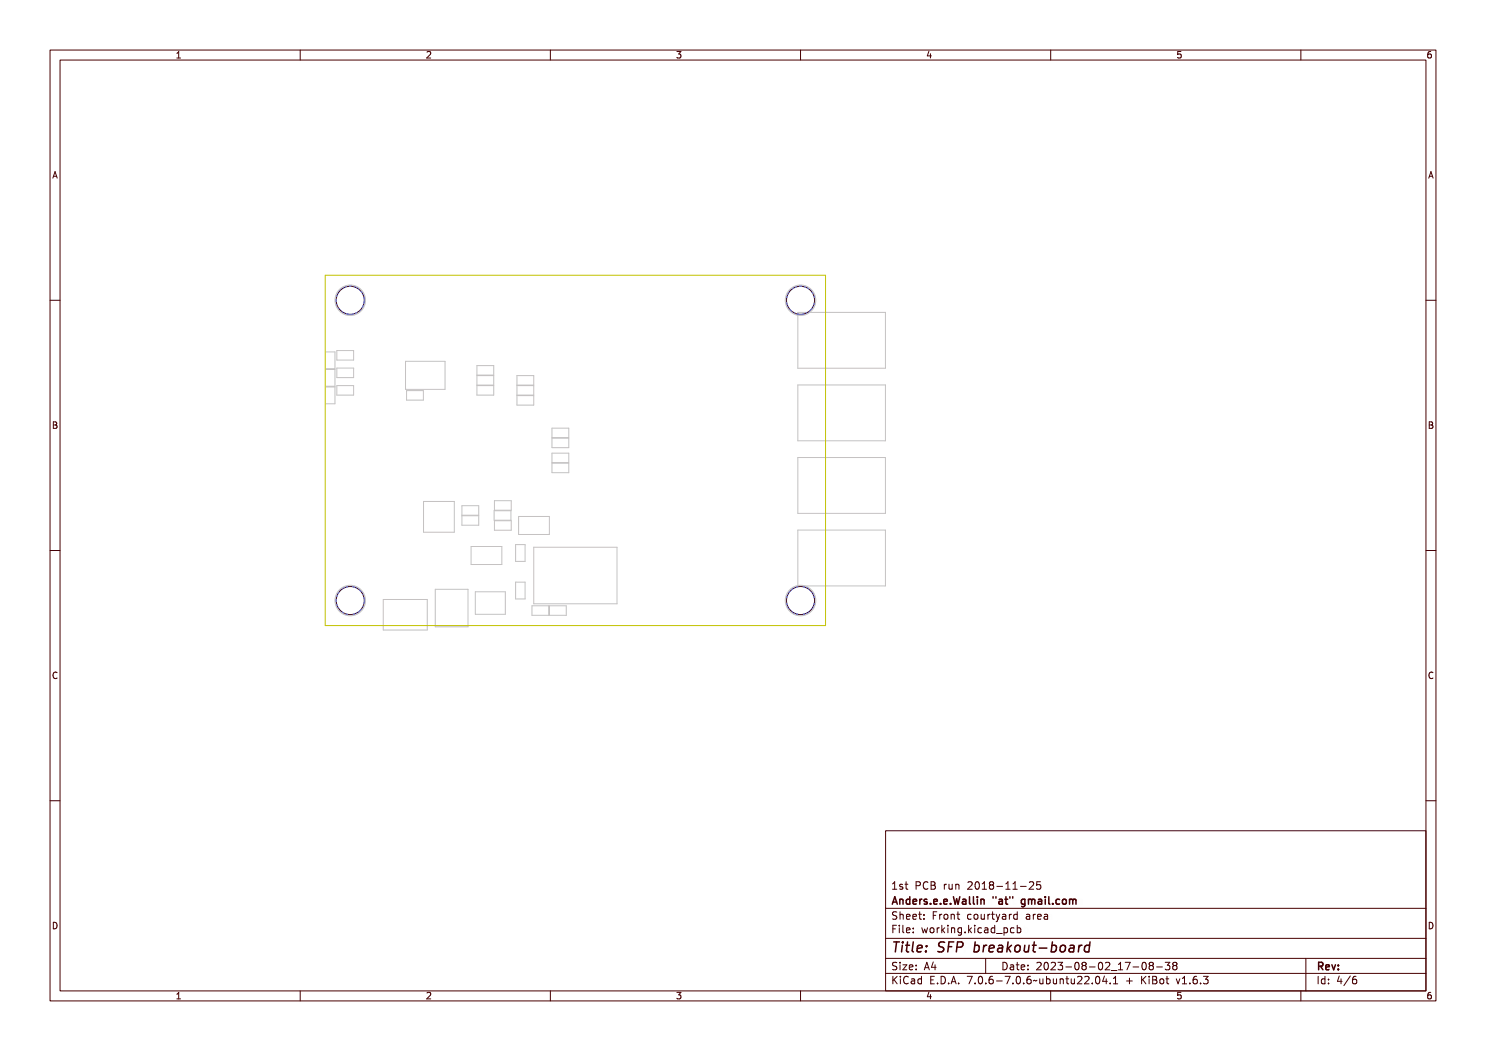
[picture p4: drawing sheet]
<svg xmlns="http://www.w3.org/2000/svg" width="297mm" height="210mm" viewBox="0 0 297 210" stroke-linecap="round" stroke-linejoin="round" font-family="sans-serif">
<g fill="none" stroke="#c2c2c2" stroke-width=".2">
<path d="M65.1 70.3h1.9v3.4h-1.9zM65.1 73.8h1.9v3.4h-1.9zM65.1 77.3h1.9v3.4h-1.9zM67.3 77.1h3.4v1.9h-3.4zM67.3 70h3.4v2h-3.4zM67.3 73.5h3.4v2h-3.4zM81 72.2h7.9v5.6h-7.9zM81.3 78h3.3v1.9h-3.3zM95.3 77.1h3.4v1.9h-3.4zM95.3 75h3.4v1.9h-3.4zM95.3 73h3.4v2h-3.4zM103.3 77.1h3.4v1.9h-3.4z"/>
<path d="M103.3 75h3.4v1.9h-3.4zM103.3 79h3.4v2h-3.4zM159.5 62.4h17.5v11.2h-17.5zM159.5 76.9h17.5v11.2h-17.5zM110.3 85.6h3.4v1.9h-3.4zM110.3 87.5h3.4v1.9h-3.4zM110.3 90.5h3.4v1.9h-3.4zM110.3 92.6h3.4v1.8h-3.4zM159.5 91.4h17.5v11.2h-17.5zM76.6 119.8h8.8v6.1h-8.8zM84.7 100.2h6.1v6.2h-6.1zM87 117.8h6.5v7.4h-6.5z"/>
<path d="M92.3 101.1h3.4v1.9h-3.4zM92.3 103h3.4v1.9h-3.4zM94.2 109.2h6.1v3.6h-6.1zM95 118.2h6v4.6h-6zM98.8 102.1h3.3v1.8h-3.3zM98.8 100h3.4v1.9h-3.4zM98.8 104.1h3.4v1.9h-3.4zM103 108.8h1.9v3.4h-1.9zM103 116.3h1.9v3.4h-1.9zM103.7 103.2h6.1v3.6h-6.1zM106.7 109.4h16.6v11.2h-16.6zM159.5 105.9h17.5v11.2h-17.5z"/>
<path d="M106.3 121h3.4v2h-3.4zM109.8 121h3.4v2h-3.4z"/>
<circle cx="70" cy="60" r="3.1"/>
<circle cx="160" cy="60" r="3"/>
<circle cx="70" cy="120" r="3.1"/>
<circle cx="160" cy="120" r="3.1"/>
</g>
<path d="M65 55h100v70h-100z" fill="none" stroke="#c2c200" stroke-width=".2"/>
<g fill="none" stroke="#000084" stroke-width=".2">
<circle cx="70" cy="60" r="2.8"/>
<circle cx="160" cy="60" r="2.8"/>
<circle cx="70" cy="120" r="2.8"/>
<circle cx="160" cy="120" r="2.8"/>
</g>
<g fill="none" stroke="#480000" stroke-width=".2">
<path d="M10 10h277v190h-277zM12 12h273v186h-273zM60 10v2M110 10v2M160 10v2M210 10v2M260 10v2M10 60h2M285 60h2M10 110h2M285 110h2M10 160h2"/>
<path d="M285 160h2M177 166h108v32h-108zM178.2 176.4l.6-.1v1.3h.3v.1h-.8v-.1h.3v-1.1h-.4zM179.5 176.7l.5-.1 .2 .1-.1 .1a.25 .25 0 0 0-.3 0 .25 .25 0 0 0-.2 .2 .38 .38 0 0 1 .6 .3 .38 .38 0 0 1-.4 .5l-.4-.1v-.2a.31 .31 0 0 0 .4 .1 .31 .31 0 0 0 .2-.3 .42 .42 0 0 1-.5-.1 .42 .42 0 0 1 0-.5zM180.8 176.3h.2v.4h.4v.1h-.4v.7l.4 .1v.1h-.4l-.2-.1v-.8h-.3v-.1h.3zM183 176.3h.4a.47 .47 0 0 1 .5 .6 .47 .47 0 0 1-.7 .3v.5h-.2zM183.2 176.5h.2a.27 .27 0 0 1 .3 .2 .27 .27 0 0 1-.3 .3h-.2zM184.3 176.5a.4 .4 0 0 1 .4-.3 .4 .4 0 0 1 .4 .3 .56 .56 0 0 0-.8 .4 .56 .56 0 0 0 .5 .7l.3-.1a.43 .43 0 0 1-.5 .3 .43 .43 0 0 1-.4-.4v-.6zM185.4 176.3h.4a.35 .35 0 0 1 .5 .2 .35 .35 0 0 1-.3 .5 .41 .41 0 0 1 .3 .5 .41 .41 0 0 1-.5 .2h-.4zM185.6 177.1h.2a.27 .27 0 0 1 .3 .2 .27 .27 0 0 1-.3 .3h-.2zM185.6 176.5h.2a.23 .23 0 0 1 .3 .2 .23 .23 0 0 1-.3 .2h-.2zM188 176.7h.2v.2v-.1a.29 .29 0 0 1 .3-.2 .29 .29 0 0 1 .3 .3 .37 .37 0 0 0-.5-.1 .37 .37 0 0 0-.1 .4v.5h-.2z"/>
<path d="M189 176.7h.2v.8l.2 .1 .3-.2v-.7h.2v1h-.2v-.1a.35 .35 0 0 1-.5 .2 .35 .35 0 0 1-.2-.5zM190.2 176.7h.2v.1a.35 .35 0 0 1 .4-.1 .35 .35 0 0 1 .3 .4v.6h-.2l-.1-.8h-.3l-.1 .8h-.2zM192.6 176.4a.53 .53 0 0 1 .8 .1 .53 .53 0 0 1-.3 .7l-.3 .4h.7v.1h-.9l.3-.5a.4 .4 0 0 0 .4-.4 .4 .4 0 0 0-.4-.4l-.3 .2zM193.9 176.5a.57 .57 0 0 1 .7 0 .57 .57 0 0 1 .1 .8 .5 .5 0 0 1-.6 .5 .5 .5 0 0 1-.3-.8zM194.1 176.5a.61 .61 0 0 1 .3 1v.1a.61 .61 0 0 1-.4-1zM195.1 176.4l.5-.1v1.3h.3v.1h-.8v-.1h.3v-1.1h-.3zM196.3 176.4a.41 .41 0 0 1 .7-.1 .41 .41 0 0 1-.2 .7 .42 .42 0 0 1 .2 .6 .42 .42 0 0 1-.7 0 .42 .42 0 0 1 .2-.6l-.3-.2zM197.6 177.1h.5v.2h-.5zM198.7 176.4l.5-.1v1.3h.3v.1h-.8v-.1h.3v-1.1h-.3zM199.9 176.4l.5-.1v1.3h.3v.1h-.8v-.1h.3v-1.1h-.3zM201.2 177.1h.5v.2h-.5zM202.2 176.4a.53 .53 0 0 1 .8 .1 .53 .53 0 0 1-.3 .7l-.3 .4h.7v.1h-.9l.3-.5a.4 .4 0 0 0 .4-.4 .4 .4 0 0 0-.4-.4l-.3 .2z"/>
<path d="M203.5 176.3h.7v.2h-.6v.3a.53 .53 0 0 1 .7 .7 .53 .53 0 0 1-.9 .2v-.2a.38 .38 0 0 0 .5 .1 .38 .38 0 0 0 .1-.5 .38 .38 0 0 0-.5-.1zM204 177.1h1.1M205.7 176.3l.6-.1 .3 .4-.9 1.1h.9M208 176.2h-.8v.7l.2-.1h.5l.1 .2v.5l-.3 .2-.5-.2M60 198v2M110 198v2M160 198v2M177 181.5h108M177 187.5h108M177 191.5h108M177 194.5h108M178.1 195.2h.2v.6l.6-.6h.3l-.6 .6 .6 .8h-.2l-.5-.7-.2 .2v.5h-.2z"/>
<path d="M178.2 185h.9v.2h-.7v.4h.6v.2h-.6v.7h-.2zM178.3 182.4l.5-.1h.2v.2a.31 .31 0 0 0-.5-.1 .31 .31 0 0 0 0 .5 .5 .5 0 0 1 .6 .6 .5 .5 0 0 1-.8 .2l-.1-.2a.34 .34 0 0 0 .4 .1 .34 .34 0 0 0 .1-.5 .47 .47 0 0 1-.5-.2 .47 .47 0 0 1 .1-.5zM178.3 192.5l.5-.1h.2v.2a.31 .31 0 0 0-.5-.1 .31 .31 0 0 0 0 .5 .5 .5 0 0 1 .6 .6 .5 .5 0 0 1-.8 .2l-.1-.2a.34 .34 0 0 0 .4 .1 .34 .34 0 0 0 .1-.5 .47 .47 0 0 1-.5-.2 .47 .47 0 0 1 .1-.5zM179.4 182.2h.2v.6a.35 .35 0 0 1 .4-.1 .35 .35 0 0 1 .2 .4v.6h-.2v-.8h-.4v.8h-.2zM179.5 185.4h.4v.9h.4v.2h-.9v-.2h.3v-.8h-.2zM179.5 192.8h.4v.9h.4v.1h-.9v-.1h.3v-.8h-.2zM179.5 195.6h.4v.9h.4v.1h-.9v-.1h.3v-.8h-.2zM179.7 184.9h.2v.3h-.2zM179.7 192.3h.2v.3h-.2zM179.7 195.1h.2v.3h-.2zM180.6 184.9h.4v1.3l.4 .1v.2l-.5-.2v-1.2h-.3zM180.6 192.8h.8l-.6 .9h.6v.1h-.8l.6-.9h-.6z"/>
<path d="M180.7 182.8l.1-.1a.49 .49 0 0 1 .5 0 .49 .49 0 0 1 .2 .5h-.8a.42 .42 0 0 0 .3 .4 .42 .42 0 0 0 .4-.1 .47 .47 0 0 1-.4 .3 .47 .47 0 0 1-.4-.3zM180.7 195.4a.4 .4 0 0 1 .4-.3 .4 .4 0 0 1 .4 .3 .56 .56 0 0 0-.8 .4 .56 .56 0 0 0 .5 .7l.3-.1a.43 .43 0 0 1-.5 .3 .43 .43 0 0 1-.4-.4v-.6zM180.8 182.9l.4-.1 .1 .3h-.6zM181.8 195.6l.3-.1a.43 .43 0 0 1 .5 .5v.6h-.1v-.1a.38 .38 0 0 1-.5 .2 .38 .38 0 0 1-.2-.5 .38 .38 0 0 1 .4-.2h.3a.35 .35 0 0 0-.3-.4 .35 .35 0 0 0-.4 .2zM181.9 182.8l.1-.1a.49 .49 0 0 1 .5 0 .49 .49 0 0 1 .2 .5h-.8a.42 .42 0 0 0 .3 .4 .42 .42 0 0 0 .5-.1 .47 .47 0 0 1-.5 .3 .47 .47 0 0 1-.4-.3zM181.9 185.5l.1-.1a.49 .49 0 0 1 .5 0 .49 .49 0 0 1 .2 .5h-.8a.42 .42 0 0 0 .3 .4 .42 .42 0 0 0 .5-.1 .47 .47 0 0 1-.5 .3 .47 .47 0 0 1-.4-.3zM181.9 192.9l.1-.1a.49 .49 0 0 1 .5 0 .49 .49 0 0 1 .2 .5h-.8a.42 .42 0 0 0 .3 .4 .42 .42 0 0 0 .5-.1 .47 .47 0 0 1-.5 .3 .47 .47 0 0 1-.4-.3zM182 196.2l.5-.1a.31 .31 0 0 1-.2 .4 .31 .31 0 0 1-.4-.1zM182 182.9l.4-.1 .1 .3h-.6zM182 185.6l.4-.1 .1 .3h-.6zM182 193l.4-.1 .1 .3h-.6zM183 195.7l.4-.2 .2 .2v-.6h.2v1.5h-.2v-.1a.42 .42 0 0 1-.5 .1 .42 .42 0 0 1-.2-.5z"/>
<path d="M183.2 195.8l.1-.1a.4 .4 0 0 1 .3 .4 .4 .4 0 0 1-.3 .4l-.2-.2zM183.2 182.3h.2v.4h.4v.1h-.4v.7l.4 .1v.1h-.4l-.1-.1-.1-.8h-.3v-.1h.3zM183.3 185.4h.2v.3h-.2zM183.3 186.2h.2v.3h-.2zM183.3 192.8h.2v.3h-.2zM183.3 193.6h.2v.2h-.2zM184.5 182.7h.2v.3h-.2zM184.5 183.5h.2v.2h-.2zM185.2 185.4h.2l.2 .8 .1-.5h.2l.2 .5 .1-.8h.2l-.2 1.1h-.2l-.2-.7-.2 .7h-.1zM185.4 195.2h.9v.2h-.7v.4h.6v.2h-.6v.5h.7v.1h-.9zM185.7 192.4h.2l.5 1.4h-.2l-.1-.3h-.5l-.1 .3h-.2zM185.8 192.6l.2 .7h-.4z"/>
<path d="M186.6 182.3h.9v.2h-.7v.4h.6v.2h-.6v.6h-.2zM186.8 185.6l.1-.1a.39 .39 0 0 1 .4 .4 .39 .39 0 0 1-.4 .4l-.1-.2zM186.9 196.4h.2v.2h-.2zM187.1 192.4h.2v.9h.2v.2h-.2v.3h-.2v-.3h-.6zM187.1 192.6v.7h-.4zM187.8 195.2a.76 .76 0 0 1 .9 .7 .76 .76 0 0 1-.9 .7zM188 195.4a.57 .57 0 0 1 .5 .5 .57 .57 0 0 1-.5 .6zM188 182.7h.2v.2v-.1a.29 .29 0 0 1 .3-.2 .29 .29 0 0 1 .3 .3 .37 .37 0 0 0-.5-.1 .37 .37 0 0 0-.1 .4v.5h-.2zM188 185.4h.2v.2v-.1a.29 .29 0 0 1 .3-.2 .29 .29 0 0 1 .3 .3 .37 .37 0 0 0-.5-.1 .37 .37 0 0 0-.1 .4v.6h-.2zM189.1 184.9h.1v.9l.5-.4h.2l-.4 .4 .5 .7h-.2l-.4-.6-.2 .1v.5h-.1zM189.2 182.9l.1-.1a.39 .39 0 0 1 .4 .4 .39 .39 0 0 1-.4 .4l-.1-.2zM189.3 196.4h.3v.2h-.3z"/>
<path d="M190.2 182.7h.2v.1a.35 .35 0 0 1 .4-.1 .35 .35 0 0 1 .3 .4v.6h-.2l-.1-.8h-.3l-.1 .8h-.2zM190.3 185.4h.4v.9h.4v.2h-.9v-.2h.4v-.8h-.3zM190.5 195.2h.3l.4 1.4h-.2l-.1-.3h-.5l-.1 .3h-.2zM190.6 184.9h.1v.3h-.1zM190.6 195.4l.2 .7h-.4zM191.4 185.4h.2v.1a.35 .35 0 0 1 .4-.1 .35 .35 0 0 1 .3 .4v.7h-.2l-.1-.9h-.3l-.1 .9h-.2zM191.7 182.3h.1v.4h.4v.1h-.4v.7l.4 .1v.1h-.4l-.1-.1v-.8h-.3v-.1h.3zM191.7 196.4h.3v.2h-.3zM192.7 185.5l.3-.2 .3 .2v-.1h.2v1a.53 .53 0 0 1-.8 .4v-.2a.36 .36 0 0 0 .4 .1 .36 .36 0 0 0 .2-.4l-.1 .1a.53 .53 0 0 1-.7-.3 .53 .53 0 0 1 .2-.6zM192.8 185.6l.1-.1a.39 .39 0 0 1 .4 .4 .39 .39 0 0 1-.4 .4l-.1-.2zM193.8 195.2h.9l-.5 1.4h-.2l.5-1.2h-.7zM194 182.8a.39 .39 0 0 1 .4-.2 .39 .39 0 0 1 .3 .3 .4 .4 0 0 0-.6 0 .4 .4 0 0 0 0 .6 .4 .4 0 0 0 .6 0 .45 .45 0 0 1-.6 .3 .45 .45 0 0 1-.3-.6z"/>
<path d="M194.1 186.2h.3v.3h-.3zM195.1 184.9h.2v.9l.4-.4h.3l-.5 .4 .5 .7h-.2l-.4-.6-.1 .1v.5h-.2zM195.2 182.9l.1-.1a.39 .39 0 0 1 .4 .4 .39 .39 0 0 1-.4 .4l-.1-.2zM195.3 196.4h.3v.2h-.3zM196.2 182.7h.2v.8l.2 .1 .3-.2v-.7h.2v1h-.2v-.1a.35 .35 0 0 1-.4 .2 .35 .35 0 0 1-.3-.5zM196.3 185.4h.5v.9h.3v.2h-.9v-.2h.4v-.8h-.3zM196.3 195.4a.57 .57 0 0 1 .7 0 .57 .57 0 0 1 .1 .8 .5 .5 0 0 1-.6 .5 .5 .5 0 0 1-.3-.8zM196.5 195.4a.61 .61 0 0 1 .4 1l-.1 .1a.61 .61 0 0 1-.4-1zM196.6 184.9h.2v.3h-.2zM197 191.5v3M197.6 185.5a.39 .39 0 0 1 .4-.2 .39 .39 0 0 1 .3 .3 .4 .4 0 0 0-.6 0 .4 .4 0 0 0 0 .6 .4 .4 0 0 0 .6 0 .45 .45 0 0 1-.6 .3 .45 .45 0 0 1-.3-.6zM197.6 182.7h.2v.2v-.1a.29 .29 0 0 1 .4-.2 .29 .29 0 0 1 .2 .3 .37 .37 0 0 0-.4-.1 .37 .37 0 0 0-.2 .4v.5h-.2z"/>
<path d="M197.7 196.4h.3v.2h-.3zM198.7 185.4l.2-.1a.43 .43 0 0 1 .6 .5v.7h-.2v-.2a.38 .38 0 0 1-.5 .2 .38 .38 0 0 1-.2-.5 .38 .38 0 0 1 .5-.2h.2a.35 .35 0 0 0-.3-.4 .35 .35 0 0 0-.3 .2zM198.7 195.4a.38 .38 0 0 1 .4-.3 .38 .38 0 0 1 .3 .3 .43 .43 0 0 0-.5 0 .43 .43 0 0 0-.1 .5 .46 .46 0 0 1 .7 .1 .46 .46 0 0 1-.2 .6 .46 .46 0 0 1-.7-.2zM198.8 186l.5-.1a.31 .31 0 0 1-.1 .4 .31 .31 0 0 1-.4-.1zM198.9 182.3h.2v.4h.4v.1h-.4v.7l.4 .1v.1h-.4l-.2-.1v-.8h-.3v-.1h.3zM199.8 182.7h.1l.4 .8 .3-.8h.2l-.3 .7a.68 .68 0 0 1-.7 .8l.4-.5zM199.9 185.5l.3-.2 .3 .2v-.6h.2v1.6h-.2v-.2a.42 .42 0 0 1-.5 .1 .42 .42 0 0 1-.2-.5zM200 196h.5v.2h-.5zM200 185.6l.1-.1a.39 .39 0 0 1 .4 .4 .39 .39 0 0 1-.4 .4l-.1-.2zM200.1 192.4a.76 .76 0 0 1 1 .7 .76 .76 0 0 1-1 .7zM200.3 192.6a.57 .57 0 0 1 .6 .5 .57 .57 0 0 1-.6 .6zM200.9 186.8l1.2 .1z"/>
<path d="M201 195.2h.9l-.5 1.4h-.2l.5-1.2h-.7zM201.1 182.7l.2-.1a.43 .43 0 0 1 .6 .5v.6h-.2v-.1a.38 .38 0 0 1-.5 .2 .38 .38 0 0 1-.2-.5 .38 .38 0 0 1 .5-.2h.2a.35 .35 0 0 0-.2-.4 .35 .35 0 0 0-.4 .2zM201.2 183.3l.5-.1a.31 .31 0 0 1-.1 .4 .31 .31 0 0 1-.4-.1zM201.4 192.8l.3-.1a.43 .43 0 0 1 .5 .5v.6h-.1v-.1a.38 .38 0 0 1-.5 .2 .38 .38 0 0 1-.2-.5 .38 .38 0 0 1 .4-.2h.3a.35 .35 0 0 0-.3-.4 .35 .35 0 0 0-.4 .2zM201.6 193.4l.5-.1a.31 .31 0 0 1-.2 .4 .31 .31 0 0 1-.4-.1zM202.2 185.4h.2v.1a.53 .53 0 0 1 .8 .3 .53 .53 0 0 1-.6 .7l-.2-.2v.6h-.2zM202.4 182.7h.2v.2l.1-.1a.29 .29 0 0 1 .3-.2 .29 .29 0 0 1 .2 .3 .37 .37 0 0 0-.4-.1 .37 .37 0 0 0-.2 .4v.5h-.2zM202.5 185.6l.1-.1a.4 .4 0 0 1 .4 .4 .4 .4 0 0 1-.4 .4l-.2-.2zM202.5 196.4h.3v.2h-.3zM202.8 192.4h.2v.4h.4v.1h-.4v.7l.4 .1v.1h-.4l-.2-.1v-.8h-.3v-.1h.3zM203.5 182.8l.3-.2 .3 .2v-.6h.2v1.5h-.2v-.1a.42 .42 0 0 1-.5 .1 .42 .42 0 0 1-.2-.5zM203.5 195.4a.57 .57 0 0 1 .8 0 .57 .57 0 0 1 0 .8 .5 .5 0 0 1-.6 .5 .5 .5 0 0 1-.3-.8z"/>
<path d="M203.6 185.5a.39 .39 0 0 1 .4-.2 .39 .39 0 0 1 .3 .3 .4 .4 0 0 0-.5 0 .4 .4 0 0 0 0 .6 .4 .4 0 0 0 .5 0 .45 .45 0 0 1-.6 .3 .45 .45 0 0 1-.2-.6zM203.6 182.9l.1-.1a.4 .4 0 0 1 .4 .4 .4 .4 0 0 1-.4 .4l-.1-.2zM203.7 195.4a.61 .61 0 0 1 .4 1l-.1 .1a.61 .61 0 0 1-.3-1zM203.9 192.9l.1-.1a.49 .49 0 0 1 .5 0 .49 .49 0 0 1 .2 .5h-.8a.42 .42 0 0 0 .3 .4 .42 .42 0 0 0 .5-.1 .47 .47 0 0 1-.5 .3 .47 .47 0 0 1-.4-.3zM204 193l.4-.1 .1 .3h-.6zM204.7 184.9h.1v.6a.53 .53 0 0 1 .8 .3 .53 .53 0 0 1-.6 .7l-.2-.2v.2h-.1zM204.9 185.6l.1-.1a.39 .39 0 0 1 .4 .4 .39 .39 0 0 1-.4 .4l-.1-.2zM204.9 196.4h.3v.2h-.3zM205.3 192.8h.2v.3h-.2zM205.3 193.6h.2v.2h-.2zM205.9 182.7l.3-.1a.43 .43 0 0 1 .5 .5v.6h-.2v-.1a.38 .38 0 0 1-.5 .2 .38 .38 0 0 1-.2-.5 .38 .38 0 0 1 .5-.2h.2a.35 .35 0 0 0-.2-.4 .35 .35 0 0 0-.4 .2zM205.9 195.4a.38 .38 0 0 1 .4-.3 .38 .38 0 0 1 .3 .3 .43 .43 0 0 0-.5 0 .43 .43 0 0 0-.1 .5 .46 .46 0 0 1 .7 .1 .46 .46 0 0 1-.2 .6 .46 .46 0 0 1-.6-.2z"/>
<path d="M206.1 183.3l.4-.1a.31 .31 0 0 1-.1 .4 .31 .31 0 0 1-.4-.1zM207 196l1-.1a.49 .49 0 0 1-.8 .1l-.2 .2zM207.2 182.7h.2v.2l.1-.1a.29 .29 0 0 1 .3-.2 .29 .29 0 0 1 .2 .3 .37 .37 0 0 0-.4-.1 .37 .37 0 0 0-.2 .4v.5h-.2zM207.4 192.5a.53 .53 0 0 1 .8 .1 .53 .53 0 0 1-.3 .7l-.3 .4h.7v.1h-.9l.3-.5a.4 .4 0 0 0 .3-.4 .4 .4 0 0 0-.3-.4l-.3 .2zM208.3 195.6h.1l.1 .8 .2 .1 .2-.2v-.7h.2v1h-.2v-.1a.35 .35 0 0 1-.4 .2 .35 .35 0 0 1-.2-.5zM208.3 182.8l.2-.1a.49 .49 0 0 1 .5 0 .49 .49 0 0 1 .2 .5h-.8a.42 .42 0 0 0 .3 .4 .42 .42 0 0 0 .4-.1 .47 .47 0 0 1-.4 .3 .47 .47 0 0 1-.4-.3zM208.5 182.9l.3-.1 .2 .3h-.6zM208.7 192.6a.57 .57 0 0 1 .7 0 .57 .57 0 0 1 .1 .8 .5 .5 0 0 1-.6 .5 .5 .5 0 0 1-.3-.8zM208.9 192.6a.61 .61 0 0 1 .3 1l-.1 .1a.61 .61 0 0 1-.3-1zM209.5 195.1h.2v.6a.53 .53 0 0 1 .7 .3 .53 .53 0 0 1-.6 .7l-.1-.2v.1h-.2zM209.5 182.7l.3-.1a.43 .43 0 0 1 .5 .5v.6h-.2v-.1a.38 .38 0 0 1-.5 .2 .38 .38 0 0 1-.2-.5 .38 .38 0 0 1 .5-.2h.2a.35 .35 0 0 0-.2-.4 .35 .35 0 0 0-.4 .2zM209.7 183.3l.4-.1a.31 .31 0 0 1-.1 .4 .31 .31 0 0 1-.4-.1z"/>
<path d="M209.7 195.8l.1-.1a.4 .4 0 0 1 .4 .4 .4 .4 0 0 1-.4 .4l-.1-.2zM209.8 192.5a.53 .53 0 0 1 .8 .1 .53 .53 0 0 1-.3 .7l-.3 .4h.7v.1h-.9l.3-.5a.4 .4 0 0 0 .3-.4 .4 .4 0 0 0-.3-.4l-.3 .2zM210 198v2M210.7 195.6h.2v.8l.2 .1 .2-.2v-.7h.2v1h-.2v-.1a.35 .35 0 0 1-.4 .2 .35 .35 0 0 1-.2-.5zM211 192.4a.46 .46 0 0 1 .6 0 .46 .46 0 0 1 .1 .6l-.1 .1a.47 .47 0 0 1 .2 .7 .47 .47 0 0 1-.7 0l-.1-.2a.35 .35 0 0 0 .5 .1 .35 .35 0 0 0 0-.5h-.3v-.2a.29 .29 0 0 0 .4-.1 .29 .29 0 0 0-.1-.4 .29 .29 0 0 0-.4 .1h-.1zM211.9 195.6h.2v.1a.35 .35 0 0 1 .4-.1 .35 .35 0 0 1 .2 .4v.6h-.2v-.8h-.4v.8h-.2zM212.4 193.2h.5v.2h-.5zM213.3 195.2h.2v.4h.4v.1h-.4v.7l.4 .1v.1h-.4l-.2-.1v-.8h-.3v-.1h.3zM213.5 192.6a.57 .57 0 0 1 .7 0 .57 .57 0 0 1 .1 .8 .5 .5 0 0 1-.6 .5 .5 .5 0 0 1-.3-.8zM213.7 192.6a.61 .61 0 0 1 .3 1v.1a.61 .61 0 0 1-.4-1zM214.3 195.6h.2v.8l.2 .1 .2-.2v-.7h.2v1h-.2v-.1a.35 .35 0 0 1-.4 .2 .35 .35 0 0 1-.2-.5zM214.7 192.5a.41 .41 0 0 1 .7-.1 .41 .41 0 0 1-.2 .7 .42 .42 0 0 1 .2 .6 .42 .42 0 0 1-.7 0 .42 .42 0 0 1 .2-.6l-.3-.2z"/>
<path d="M215.5 195.3a.53 .53 0 0 1 .8 .1 .53 .53 0 0 1-.3 .7l-.3 .4h.6v.1h-.9l.4-.5a.4 .4 0 0 0 .3-.4 .4 .4 0 0 0-.3-.4l-.3 .2zM216 193.2h.5v.2h-.5zM216.7 195.3a.53 .53 0 0 1 .8 .1 .53 .53 0 0 1-.3 .7l-.3 .4h.6v.1h-.9l.4-.5a.4 .4 0 0 0 .3-.4 .4 .4 0 0 0-.3-.4l-.3 .2zM217.1 192.6a.57 .57 0 0 1 .7 0 .57 .57 0 0 1 .1 .8 .5 .5 0 0 1-.6 .5 .5 .5 0 0 1-.3-.8zM217.3 192.6a.61 .61 0 0 1 .3 1v.1a.61 .61 0 0 1-.4-1zM218.2 196.4h.2v.2h-.2zM218.2 192.5a.53 .53 0 0 1 .8 .1 .53 .53 0 0 1-.3 .7l-.3 .4h.7v.1h-.9l.3-.5a.4 .4 0 0 0 .4-.4 .4 .4 0 0 0-.4-.4l-.3 .2zM219.2 195.4a.57 .57 0 0 1 .7 0 .57 .57 0 0 1 .1 .8 .5 .5 0 0 1-.7 .5 .5 .5 0 0 1-.3-.8zM219.2 194.2l1.3 .1zM219.4 195.4a.61 .61 0 0 1 .3 1l-.1 .1a.61 .61 0 0 1-.3-1zM220.7 192.5l.5-.1v1.3h.3v.1h-.8v-.1h.3v-1.1h-.3zM220.8 195.2h.2v.9h.2v.2h-.2v.3h-.2v-.3h-.6z"/>
<path d="M220.8 195.4v.7h-.4zM221.8 196.4h.2v.2h-.2zM221.8 192.4h.9l-.5 1.4h-.2l.5-1.2h-.7zM222.8 195.3l.5-.1v1.3h.3v.1h-.8v-.1h.3v-1.1h-.3zM223.2 193.2h.5v.2h-.5zM224.3 192.6a.57 .57 0 0 1 .8 0 .57 .57 0 0 1 0 .8 .5 .5 0 0 1-.6 .5 .5 .5 0 0 1-.3-.8zM224.5 192.6a.61 .61 0 0 1 .4 1l-.1 .1a.61 .61 0 0 1-.3-1zM225.4 195.5h.2v.4h.4v.2h-.4v.4h-.2v-.4h-.4v-.2h.4zM225.5 192.5a.41 .41 0 0 1 .7-.1 .41 .41 0 0 1-.2 .7 .42 .42 0 0 1 .2 .6 .42 .42 0 0 1-.7 0 .42 .42 0 0 1 .2-.6l-.3-.2zM226.8 193.2h.5v.2h-.5zM227.5 195.2h.2v.6l.6-.6h.2l-.6 .6 .6 .8h-.2l-.5-.7-.1 .2v.5h-.2zM227.8 192.4a.46 .46 0 0 1 .7 0 .46 .46 0 0 1 0 .6l-.1 .1a.47 .47 0 0 1 .2 .7 .47 .47 0 0 1-.7 0l-.1-.2a.35 .35 0 0 0 .5 .1 .35 .35 0 0 0 0-.5h-.2v-.2a.29 .29 0 0 0 .4-.1 .29 .29 0 0 0-.2-.4 .29 .29 0 0 0-.4 .1h-.1z"/>
<path d="M228.8 195.6h.4v.9h.4v.1h-.9v-.1h.4v-.8h-.3zM229.1 195.1h.1v.3h-.1zM229.2 192.5a.41 .41 0 0 1 .6-.1 .41 .41 0 0 1-.1 .7 .42 .42 0 0 1 .1 .6 .42 .42 0 0 1-.7 0 .42 .42 0 0 1 .2-.6l-.2-.2zM229.9 195.2h.4a.35 .35 0 0 1 .5 .2 .35 .35 0 0 1-.3 .5 .41 .41 0 0 1 .3 .5 .41 .41 0 0 1-.5 .2h-.4zM230.1 196h.2a.27 .27 0 0 1 .3 .2 .27 .27 0 0 1-.3 .3h-.2zM230.1 195.4h.2a.23 .23 0 0 1 .3 .2 .23 .23 0 0 1-.3 .2h-.2zM231.2 193.2h1.1M231.3 195.8l.1-.1a.39 .39 0 0 1 .4 .4 .39 .39 0 0 1-.4 .4l-.1-.2zM232.6 195.2h.1v.4h.4v.1h-.4l.1 .7 .3 .1v.1h-.3l-.2-.1v-.8h-.3v-.1h.3zM232.9 192.3h.9l-.5 .6 .4 .1v.6l-.2 .2-.6-.2M234.6 195.6h.2l.3 .9 .4-.9h.2l-.4 1h-.3zM234.7 192.9l-.3-.3 .3-.3h.3l.2 .3-.2 .3"/>
<path d="M234.7 192.9l-.3 .3 .1 .4 .2 .2 .4-.1 .1-.2v-.4l-.2-.2M234.7 192.9h.3M236 195.3l.5-.1v1.3h.3v.1h-.8v-.1h.3v-1.1h-.3zM237.4 196.4h.3v.2h-.3zM238.4 195.4a.38 .38 0 0 1 .4-.3 .38 .38 0 0 1 .3 .3 .43 .43 0 0 0-.5 0 .43 .43 0 0 0-.1 .5 .46 .46 0 0 1 .7 .1 .46 .46 0 0 1-.2 .6 .46 .46 0 0 1-.7-.2zM239.8 196.4h.3v.2h-.3zM240.7 195.2a.46 .46 0 0 1 .6 0 .46 .46 0 0 1 .1 .6l-.1 .1a.47 .47 0 0 1 .2 .7 .47 .47 0 0 1-.7 0l-.1-.2a.35 .35 0 0 0 .5 .1 .35 .35 0 0 0 0-.5l-.3-.1v-.1a.29 .29 0 0 0 .4-.1 .29 .29 0 0 0-.1-.4 .29 .29 0 0 0-.4 .1h-.1zM260 198v2M261 191.5v6.5M263.2 195.2h.8v.2h-.3v1.1h.3v.1h-.8v-.1h.3v-1.1h-.3zM264.4 195.7l.3-.2 .3 .2v-.6h.2v1.5h-.2v-.1a.42 .42 0 0 1-.5 .1 .42 .42 0 0 1-.2-.5zM264.6 195.8l.1-.1a.4 .4 0 0 1 .3 .4 .4 .4 0 0 1-.3 .4l-.2-.2z"/>
<path d="M265.9 195.6h.2v.3h-.2zM265.9 196.4h.2v.2h-.2zM268.5 195.2h.2v.9h.2v.2h-.2v.3h-.2v-.3h-.6zM268.5 195.4v.7h-.4zM269.9 195.2h.2l-.8 1.6h-.2zM270.5 195.4a.38 .38 0 0 1 .4-.3 .38 .38 0 0 1 .3 .3 .43 .43 0 0 0-.5 0 .43 .43 0 0 0-.2 .5 .46 .46 0 0 1 .7 .1 .46 .46 0 0 1-.2 .6 .46 .46 0 0 1-.6-.2z"/>
<circle cx="194.2" cy="177" r=".13"/>
<circle cx="196.7" cy="177.3" r=".29"/>
<circle cx="196.7" cy="176.7" r=".25"/>
<circle cx="187" cy="185.9" r=".53"/>
<circle cx="189.4" cy="183.2" r=".53"/>
<circle cx="195.4" cy="183.2" r=".53"/>
<circle cx="196.7" cy="195.9" r=".13"/>
<circle cx="199.1" cy="196.2" r=".32"/>
<circle cx="203.9" cy="195.9" r=".13"/>
<circle cx="206.3" cy="196.2" r=".32"/>
<circle cx="209" cy="193.1" r=".13"/>
<circle cx="213.8" cy="193.1" r=".13"/>
<circle cx="215" cy="193.4" r=".29"/>
<circle cx="215" cy="192.8" r=".25"/>
<circle cx="217.4" cy="193.1" r=".13"/>
<circle cx="219.5" cy="195.9" r=".13"/>
<circle cx="224.7" cy="193.1" r=".13"/>
<circle cx="225.9" cy="193.4" r=".29"/>
<circle cx="225.9" cy="192.8" r=".25"/>
<circle cx="229.5" cy="193.4" r=".29"/>
<circle cx="229.5" cy="192.8" r=".25"/>
<circle cx="231.5" cy="196.1" r=".53"/>
<circle cx="238.8" cy="196.2" r=".32"/>
<circle cx="270.9" cy="196.2" r=".32"/>
</g>
<g fill="none" stroke="#480000" stroke-width=".3">
<path d="M178.5 179.3h.2l.5 1.4h-.2l-.1-.3h-.6l-.1 .3h-.2zM178.6 179.5l.2 .7h-.4zM179.4 179.7h.2v.1a.35 .35 0 0 1 .4-.1 .35 .35 0 0 1 .2 .4v.6h-.2v-.8h-.4v.8h-.2zM180.6 179.8l.4-.2 .2 .2v-.6h.2v1.5h-.2v-.1a.42 .42 0 0 1-.5 .1 .42 .42 0 0 1-.2-.5zM180.8 179.9l.1-.1a.4 .4 0 0 1 .3 .4 .4 .4 0 0 1-.3 .4l-.2-.2zM181.9 179.8l.1-.1a.49 .49 0 0 1 .5 0 .49 .49 0 0 1 .2 .5h-.8a.42 .42 0 0 0 .3 .4 .42 .42 0 0 0 .5-.1 .47 .47 0 0 1-.5 .3 .47 .47 0 0 1-.4-.3zM182 179.9l.4-.1 .1 .3h-.6zM183.2 179.7h.1v.2l.1-.1a.29 .29 0 0 1 .3-.2 .29 .29 0 0 1 .2 .3 .37 .37 0 0 0-.4-.1 .37 .37 0 0 0-.2 .4v.5h-.1zM184.3 179.7l.5-.1 .2 .1-.1 .1a.25 .25 0 0 0-.3 0 .25 .25 0 0 0-.1 .2 .38 .38 0 0 1 .5 .3 .38 .38 0 0 1-.4 .5l-.4-.1v-.2a.31 .31 0 0 0 .4 .1 .31 .31 0 0 0 .2-.3 .42 .42 0 0 1-.4-.1 .42 .42 0 0 1-.1-.5zM186.7 179.8l.1-.1a.49 .49 0 0 1 .6 0 .49 .49 0 0 1 .1 .5h-.8a.42 .42 0 0 0 .3 .4 .42 .42 0 0 0 .5-.1 .47 .47 0 0 1-.5 .3 .47 .47 0 0 1-.4-.3zM186.8 179.9l.4-.1 .1 .3h-.6zM189.1 179.8l.2-.1a.49 .49 0 0 1 .5 0 .49 .49 0 0 1 .1 .5h-.8a.42 .42 0 0 0 .3 .4 .42 .42 0 0 0 .5-.1 .47 .47 0 0 1-.5 .3 .47 .47 0 0 1-.4-.3z"/>
<path d="M189.2 179.9l.4-.1 .1 .3h-.6zM191.2 179.3h.2l.2 1.2 .1-.8h.2l.2 .8 .1-1.2h.2l-.2 1.4h-.2l-.2-.8-.2 .8h-.1zM192.6 179.7l.3-.1a.43 .43 0 0 1 .6 .5v.6h-.2v-.1a.38 .38 0 0 1-.5 .2 .38 .38 0 0 1-.2-.5 .38 .38 0 0 1 .4-.2h.3a.35 .35 0 0 0-.3-.4 .35 .35 0 0 0-.4 .2zM193.8 179.2h.5v1.3l.3 .1v.1l-.4-.1-.1-1.2h-.3zM195 179.2h.5v1.3l.4 .1v.1l-.5-.1-.1-1.2h-.3zM196.3 179.7h.5v.9h.3v.1h-.9v-.1h.4v-.8h-.3zM196.6 179.2h.2v.3h-.2zM197.4 179.7h.2v.1a.35 .35 0 0 1 .5-.1 .35 .35 0 0 1 .2 .4v.6h-.2l-.1-.8h-.3l-.1 .8h-.2zM200 179.3h.2v.5h-.2zM200.4 179.3h.1v.5h-.1zM201.1 179.7l.2-.1a.43 .43 0 0 1 .6 .5v.6h-.2v-.1a.38 .38 0 0 1-.5 .2 .38 .38 0 0 1-.2-.5 .38 .38 0 0 1 .5-.2h.2a.35 .35 0 0 0-.2-.4 .35 .35 0 0 0-.4 .2zM202.5 179.3h.2v.4h.4v.1h-.4v.7l.4 .1v.1h-.4l-.2-.1v-.8h-.3v-.1h.3z"/>
<path d="M203.6 179.3h.2v.5h-.2zM204 179.3h.1v.5h-.1zM205.9 179.8l.3-.2 .3 .2v-.1h.2v1a.53 .53 0 0 1-.8 .4v-.2a.36 .36 0 0 0 .5 .1 .36 .36 0 0 0 .1-.4v.1a.47 .47 0 0 1-.7-.1 .47 .47 0 0 1 0-.6zM206 179.9l.1-.1a.39 .39 0 0 1 .4 .4 .39 .39 0 0 1-.4 .4l-.1-.2zM207 179.7l.5 .1 .4-.1 .1 1h-.2l-.1-.9-.1 .1v.8h-.2l-.1-.9-.2 .9h-.1zM208.3 179.7l.3-.1a.43 .43 0 0 1 .5 .5v.6h-.2v-.1a.38 .38 0 0 1-.5 .2 .38 .38 0 0 1-.2-.5 .38 .38 0 0 1 .5-.2h.2a.35 .35 0 0 0-.2-.4 .35 .35 0 0 0-.4 .2zM209.5 179.7h.5v.9h.4v.1h-.9v-.1h.3v-.8h-.3zM209.8 179.2h.2v.3h-.2zM210.6 179.2h.5v1.3l.4 .1v.1l-.5-.1-.1-1.2h-.3zM213.2 179.8a.39 .39 0 0 1 .4-.2 .39 .39 0 0 1 .3 .3 .4 .4 0 0 0-.5 0 .4 .4 0 0 0 0 .6 .4 .4 0 0 0 .5 0 .45 .45 0 0 1-.5 .3 .45 .45 0 0 1-.3-.6zM214.5 179.9l.1-.1a.39 .39 0 0 1 .4 .4 .39 .39 0 0 1-.4 .4l-.2-.2zM215.4 179.7l.6 .1 .3-.1 .1 1h-.2l-.1-.9-.1 .1v.8h-.2l-.1-.9-.1 .9h-.2z"/>
<path d="M178.1 188.4h1.4v.2h-.6v1.7h-.2v-1.7h-.6zM179.9 188.8h.7v1.3h.4v.2h-1.2v-.2h.5v-1.1h-.4zM180.3 188.3h.3v.3h-.3zM181.8 188.4h.2v.4h.6v.2h-.6v1l.6 .1v.2a.55 .55 0 0 1-.8-.5v-.8h-.4v-.2h.4zM183 188.3h.6l.1 1.6 .1 .2h.4v.2a.54 .54 0 0 1-.8-.5v-1.4h-.4zM184.8 189a.65 .65 0 0 1 .8-.1 .65 .65 0 0 1 .3 .7h-1.1a.56 .56 0 0 0 .4 .5 .56 .56 0 0 0 .6-.1v.2a.81 .81 0 0 1-1.1-.1 .81 .81 0 0 1 .1-1.1zM185 189.1l.4-.1 .2 .4h-.8zM185.7 180.5h.2v.2h-.2zM186.7 188.9h.3v.4h-.3zM186.7 189.9h.3v.4h-.3zM188.1 180.5h.2v.2h-.2zM189.6 188.5l.7-.2 .2 .1v.3a.42 .42 0 0 0-.5-.2 .42 .42 0 0 0-.2 .6 .66 .66 0 0 1 .8 .8 .66 .66 0 0 1-1 .4l-.2-.1v-.3a.49 .49 0 0 0 .7 .3 .49 .49 0 0 0 .2-.6 .78 .78 0 0 1-.8-1z"/>
<path d="M190.5 180.5h.3v.2h-.3zM191.1 188.4h1.2v.2h-.9v.5h.8v.3h-.8v.9h-.3zM192.7 188.4h.6a.63 .63 0 0 1 .6 .7 .63 .63 0 0 1-.9 .4v.8h-.3zM192.8 180.3l.5-.1a.31 .31 0 0 1-.1 .4 .31 .31 0 0 1-.4-.1zM193 188.6h.3a.37 .37 0 0 1 .4 .3 .37 .37 0 0 1-.4 .4h-.3zM195.9 188.3h.2v.7a.56 .56 0 0 1 .7-.1 .56 .56 0 0 1 .3 .7 .56 .56 0 0 1-.2 .7 .56 .56 0 0 1-.8-.2v.2h-.2zM196.2 189.2l.1-.2a.53 .53 0 0 1 .5 .6 .53 .53 0 0 1-.5 .5l-.1-.3zM197.7 188.8h.3v.3a.4 .4 0 0 1 .4-.3 .4 .4 0 0 1 .4 .3 .48 .48 0 0 0-.6 0 .48 .48 0 0 0-.2 .5v.7h-.3zM199.2 189a.65 .65 0 0 1 .8-.1 .65 .65 0 0 1 .3 .7h-1a.56 .56 0 0 0 .3 .5 .56 .56 0 0 0 .7-.1v.2a.81 .81 0 0 1-1.1-.1 .81 .81 0 0 1 0-1.1zM199.4 189.1l.5-.1 .2 .4h-.8zM200.7 188.9a.67 .67 0 0 1 .8-.1 .67 .67 0 0 1 .3 .7v.8h-.2v-.2a.51 .51 0 0 1-.6 .2 .51 .51 0 0 1-.3-.6 .51 .51 0 0 1 .6-.3h.3a.47 .47 0 0 0-.3-.4 .47 .47 0 0 0-.6 .1zM201 189.6h.6a.42 .42 0 0 1-.2 .5 .42 .42 0 0 1-.5-.1z"/>
<path d="M201.2 180.3l.5-.1a.31 .31 0 0 1-.1 .4 .31 .31 0 0 1-.4-.1zM202.4 188.3h.2v1.1l.7-.6h.2l-.5 .6 .6 .9h-.3l-.5-.8-.2 .2v.6h-.2zM204.2 189.2l.1-.2a.53 .53 0 0 1 .5 .6 .53 .53 0 0 1-.5 .5l-.2-.3zM205.5 188.8h.3v1.1l.3 .2 .3-.2v-1.1h.2v1.5h-.2v-.2a.47 .47 0 0 1-.6 .2 .47 .47 0 0 1-.3-.6zM207.4 188.4h.3v.4h.5v.2h-.5v1l.5 .1v.2a.55 .55 0 0 1-.8-.5v-.8h-.3v-.2h.3zM208.5 180.3l.4-.1a.31 .31 0 0 1-.1 .4 .31 .31 0 0 1-.4-.1zM208.9 189.5h.7v.2h-.7zM210.3 188.3h.3v.7a.56 .56 0 0 1 .7-.1 .56 .56 0 0 1 .2 .7 .56 .56 0 0 1-.2 .7 .56 .56 0 0 1-.7-.2v.2h-.3zM210.7 189.2l.1-.2a.53 .53 0 0 1 .5 .6 .53 .53 0 0 1-.5 .5l-.2-.3zM212.2 180.5h.2v.2h-.2zM212.2 189.2l.1-.2a.53 .53 0 0 1 .6 .6 .53 .53 0 0 1-.6 .5l-.2-.3zM213.6 188.9a.67 .67 0 0 1 .7-.1 .67 .67 0 0 1 .4 .7v.8h-.3v-.2a.51 .51 0 0 1-.6 .2 .51 .51 0 0 1-.3-.6 .51 .51 0 0 1 .6-.3h.3a.47 .47 0 0 0-.3-.4 .47 .47 0 0 0-.5 .1z"/>
<path d="M213.8 189.6h.6a.42 .42 0 0 1-.1 .5 .42 .42 0 0 1-.6-.1zM215.4 188.8h.2v.3a.4 .4 0 0 1 .4-.3 .4 .4 0 0 1 .4 .3 .48 .48 0 0 0-.5 0 .48 .48 0 0 0-.3 .5v.7h-.2zM216.8 189l.4-.2 .4 .2v-.7h.3v2h-.3v-.2a.56 .56 0 0 1-.7 .2 .56 .56 0 0 1-.2-.7zM217 189.2l.1-.2a.53 .53 0 0 1 .5 .6 .53 .53 0 0 1-.5 .5l-.2-.3zM263.1 192.4a.73 .73 0 0 1 .9 .2v.3l-.3 .3 .5 .6h-.2l-.3-.4-.2-.2h-.2v.6h-.2zM263.3 192.6h.2a.26 .26 0 0 1 .3 .2 .26 .26 0 0 1-.2 .3h-.3zM264.5 192.9l.1-.1a.49 .49 0 0 1 .5 0 .49 .49 0 0 1 .2 .5h-.8a.42 .42 0 0 0 .3 .4 .42 .42 0 0 0 .4-.1 .47 .47 0 0 1-.4 .3 .47 .47 0 0 1-.4-.3zM264.6 193l.3-.1 .2 .3h-.6zM265.5 192.8h.2l.3 .9 .3-.9h.2l-.4 1h-.2zM267.1 192.8h.2v.3h-.2zM267.1 193.6h.2v.2h-.2z"/>
<circle cx="204.5" cy="189.5" r=".72"/>
<circle cx="212.5" cy="189.5" r=".72"/>
<circle cx="214.7" cy="180.2" r=".53"/>
</g>
<text font-size="2.7" fill="#480000" x="178" y="190.3">Title: SFP breakout-board</text>
<g font-size="2" fill="#480000">
<text x="178" y="177.7">1st PCB run 2018-11-25</text>
<text x="178" y="180.7">Anders.e.e.Wallin &quot;at&quot; gmail.com</text>
<text x="178" y="183.7">Sheet: Front courtyard area</text>
<text x="178" y="186.5">File: working.kicad_pcb</text>
<text x="178" y="193.9">Size: A4</text>
<text x="178" y="196.6">KiCad E.D.A. 7.0.6-7.0.6~ubuntu22.04.1 + KiBot v1.6.3</text>
<text x="200" y="193.9">Date: 2023-08-02_17-08-38</text>
<text x="263" y="196.6">Id: 4/6</text>
<text x="263" y="193.9">Rev:</text>
</g>
<g font-size="1.7" fill="#480000">
<text x="35" y="11.7">1</text>
<text x="85" y="11.7">2</text>
<text x="135" y="11.7">3</text>
<text x="185" y="11.7">4</text>
<text x="235" y="11.7">5</text>
<text x="285" y="11.7">6</text>
<text x="10.5" y="35.7">A</text>
<text x="285.5" y="35.7">A</text>
<text x="10.5" y="85.6">B</text>
<text x="285.5" y="85.6">B</text>
<text x="10.5" y="135.7">C</text>
<text x="285.5" y="135.7">C</text>
<text x="10.5" y="185.6">D</text>
<text x="285.5" y="185.6">D</text>
<text x="35" y="199.7">1</text>
<text x="85" y="199.7">2</text>
<text x="135" y="199.7">3</text>
<text x="185" y="199.7">4</text>
<text x="235" y="199.7">5</text>
<text x="285" y="199.7">6</text>
</g>
</svg>
